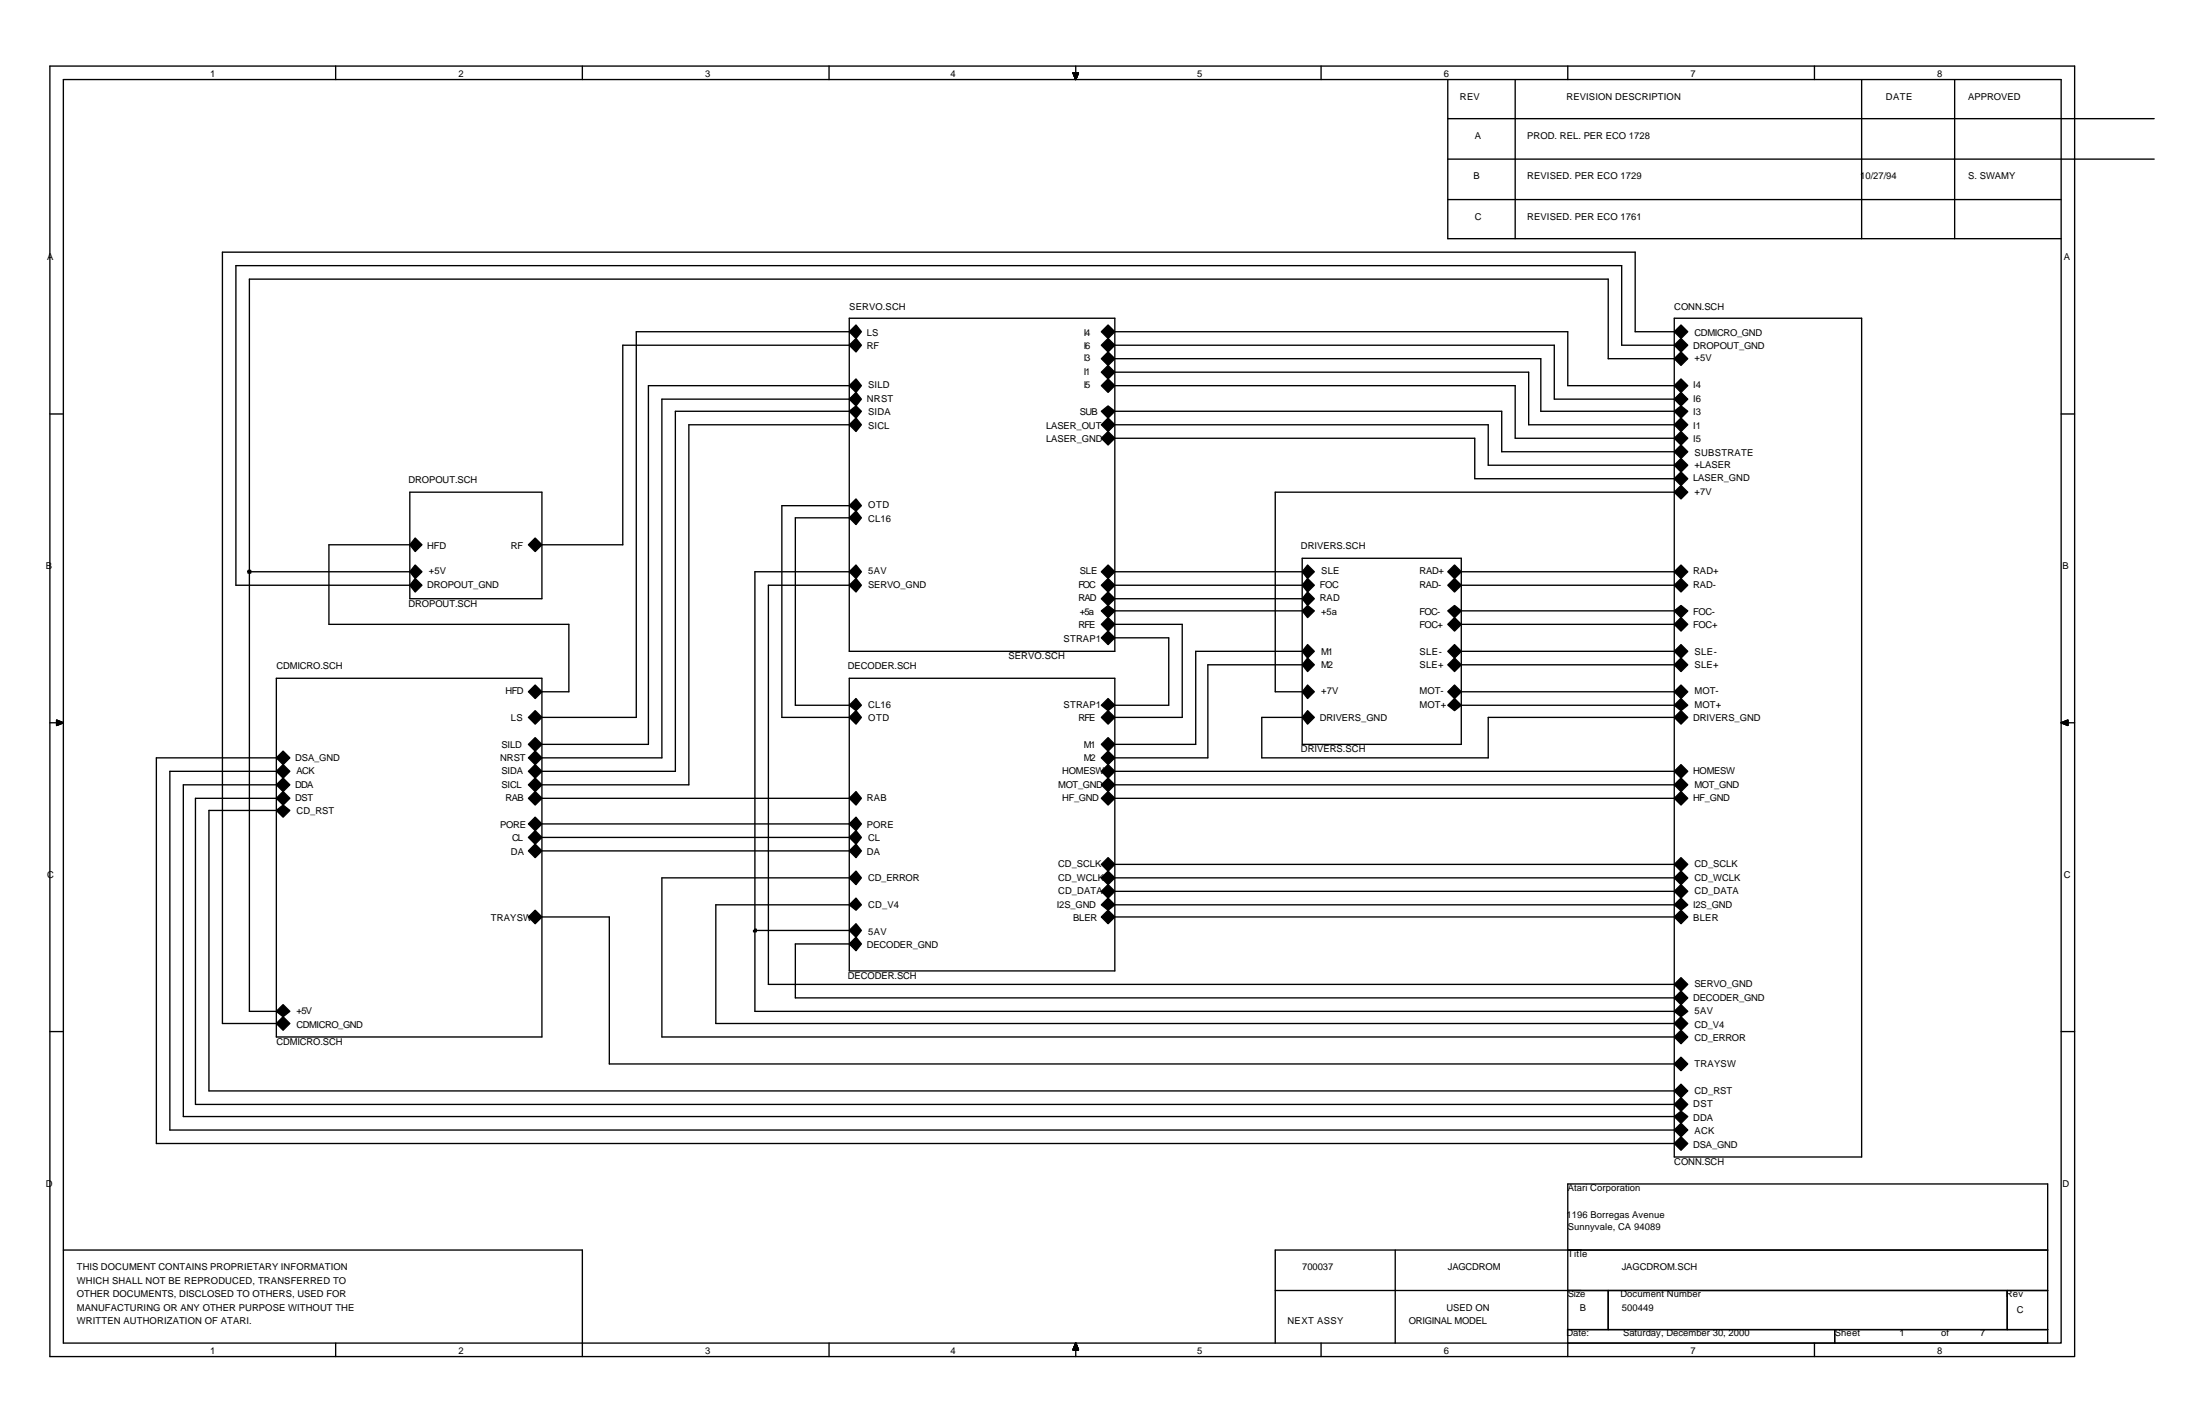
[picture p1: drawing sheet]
<svg xmlns="http://www.w3.org/2000/svg" width="432mm" height="279mm" viewBox="0 0 432 279" stroke-linecap="round" stroke-linejoin="round" font-family="sans-serif">
<g fill="none" stroke="#000" stroke-width=".26">
<path d="M9.8 13h397.4v253.2h-397.4zM12.4 15.6h392.1v247.9h-392.1zM65.9 13v2.6M114.3 13v2.6M162.7 13v2.6M211.1 13v2.6M259.3 13v2.6M284.2 15.6v31.2h120.3M297.4 15.6v31.2M307.7 13v2.6M356.1 13v2.6M365.4 15.6v31.2"/>
<path d="M383.6 15.6v31.2M284.2 23.3h138.6M284.2 31.2h138.6M284.2 39.2h120.3M166.7 62.4h52.1v65.4h-52.1zM166.7 75.7h-39.4v70.3h-20.9M166.7 65.1h-41.8v75.7h-18.5M166.7 67.7h-44.5v39.2h-15.8M166.7 78.3h-36.8v70.4h-23.5M218.8 65.1h88.9v10.6h20.9M218.8 67.7h86.3v10.6h23.5M218.8 70.4h83.6v10.3h26.2"/>
<path d="M218.8 73h81.2v10.3h28.6M218.8 75.7h78.6v10.3h31.2M328.6 70.4h-13v-15.6h-266.7v143.6h5.3M328.6 62.4h36.8v164.6h-36.8zM328.6 65.1h-7.7v-15.6h-277.2v151.3h10.5M328.6 67.7h-10.3v-15.6h-272v62.7h34.1M9.8 81.2h2.6M80.4 96.6h26v20.9h-26zM166.7 80.7h-34.1v70.6h-26.2M166.7 83.3h-31.5v70.7h-28.8M166.7 99.2h-13.2v41.6h13.2M218.8 80.7h75.9v7.9h33.9"/>
<path d="M218.8 83.3h73.3v8h36.5M218.8 86h70.7v7.9h39.1M328.6 96.6h-78.3v39.1h5.3M404.5 81.2h2.7M48.7 111.9h.5v.5h-.5zM48.9 112.2h31.5M80.4 106.9h-15.8v15.6h47.1v13.2h-5.3M166.7 101.6h-10.6v36.8h10.6M166.7 112.2h-18.5v86.2h180.4M166.7 114.8h-15.9v78.3h177.8M218.8 117.5h36.8M218.8 112.2h36.8"/>
<path d="M218.8 114.8h36.8M218.8 119.9h36.8M255.6 109.5h31.2v36.5h-31.2zM286.8 112.2h41.8M286.8 114.8h41.8M286.8 119.9h41.8M54.2 133.1h52.2v70.4h-52.2zM166.7 133.1h52.1v57.4h-52.1zM218.8 122.5h13.2v18.3h-13.2M218.8 125.1h10.6v13.3h-10.6M255.6 127.8h-20.9v18.2h-15.9M255.6 130.4h-18.5v18.3h-18.3"/>
<path d="M286.8 127.8h41.8M286.8 122.5h41.8M286.8 130.4h41.8M286.8 135.7h41.8M286.8 138.4h41.8M9.8 141.8h2.6M54.2 148.7h-23.5v75.7h297.9M54.2 151.3h-20.9v70.4h295.3M54.2 154h-18.2v65.1h292.6M54.2 156.6h-15.8v60.1h290.2M54.2 159h-13.2v55h287.6M106.4 156.6h60.3"/>
<path d="M218.8 151.3h109.8M218.8 154h109.8M218.8 156.6h109.8M255.6 140.8h-8v7.9h44.5v-7.9h36.5M404.5 141.8h2.7M106.4 161.7h60.3M106.4 164.3h60.3M106.4 167h60.3M106.4 179.9h13.2v28.9h209M166.7 172.2h-36.8v31.3h198.7M166.7 177.5h-26.2v23.3h188.1M218.8 169.6h109.8"/>
<path d="M218.8 172.2h109.8M218.8 174.9h109.8M218.8 177.5h109.8M218.8 179.9h109.8M148.2 182.3h.2v.5h-.5v-.2h.3zM148.2 182.6h18.5M166.7 185.2h-10.6v10.6h172.5M9.8 202.4h2.6M404.5 202.4h2.7M12.4 245.3h101.9v20.9M250.3 253.2h151.6M273.8 245.3v18.2"/>
<path d="M315.6 253.2v7.7M394 253.2v7.7M401.9 245.3h-151.6v18.2M65.9 263.5v2.7M162.7 263.5v2.7M211.1 263.5v2.7M259.3 263.5v2.7M307.7 263.5h94.2v-31.2h-94.2v33.9M307.7 260.9h94.2M356.1 263.5v2.7M360.1 260.9v2.6"/>
</g>
<g fill="#000" stroke="#000" stroke-width=".26">
<path d="M210.6 14.3h1.1l-.6 1.3z" fill-rule="evenodd"/>
<path d="M210.6 14.3h1.1l-.6 1.3z" fill-rule="evenodd"/>
<path d="M210.6 14.3h1.1l-.6 1.3z" fill-rule="evenodd"/>
<path d="M210.6 14.3h1.1l-.6 1.3z" fill-rule="evenodd"/>
<path d="M210.6 14.3h1.1l-.6 1.3z" fill-rule="evenodd"/>
<path d="M210.6 14.3h1.1l-.6 1.3z" fill-rule="evenodd"/>
<path d="M210.6 14.3h1.1l-.6 1.3z" fill-rule="evenodd"/>
<path d="M166.7 78.3l1.3-1.3 1.1 1.3-1.1 1.3z" fill-rule="evenodd"/>
<path d="M166.7 75.7l1.3-1.4 1.1 1.4-1.1 1.3z" fill-rule="evenodd"/>
<path d="M168 63.8l1.1 1.3-1.1 1.3-1.3-1.3z" fill-rule="evenodd"/>
<path d="M166.7 67.7l1.3-1.3 1.1 1.3-1.1 1.4z" fill-rule="evenodd"/>
<path d="M216.2 80.7l1.3-1.1 1.3 1.1-1.3 1.3z" fill-rule="evenodd"/>
<path d="M216.2 65.1l1.3-1.3 1.3 1.3-1.3 1.3z" fill-rule="evenodd"/>
<path d="M216.2 67.7l1.3-1.3 1.3 1.3-1.3 1.4z" fill-rule="evenodd"/>
<path d="M216.2 70.4l1.3-1.3 1.3 1.3-1.3 1.3z" fill-rule="evenodd"/>
<path d="M216.2 73l1.3-1.3 1.3 1.3-1.3 1.3z" fill-rule="evenodd"/>
<path d="M216.2 75.7l1.3-1.4 1.3 1.4-1.3 1.3z" fill-rule="evenodd"/>
<path d="M328.6 70.4l1.3-1.3 1.4 1.3-1.4 1.3z" fill-rule="evenodd"/>
<path d="M329.9 63.8l1.4 1.3-1.4 1.3-1.3-1.3z" fill-rule="evenodd"/>
<path d="M329.9 66.4l1.4 1.3-1.4 1.4-1.3-1.4z" fill-rule="evenodd"/>
<path d="M329.9 74.3l1.4 1.4-1.4 1.3-1.3-1.3z" fill-rule="evenodd"/>
<path d="M328.6 78.3l1.3-1.3 1.4 1.3-1.4 1.3z" fill-rule="evenodd"/>
<path d="M168 82l1.1 1.3-1.1 1.4-1.3-1.4z" fill-rule="evenodd"/>
<path d="M166.7 80.7l1.3-1.1 1.1 1.1-1.1 1.3z" fill-rule="evenodd"/>
<path d="M168 97.9l1.1 1.3-1.1 1.1-1.3-1.1z" fill-rule="evenodd"/>
<path d="M216.2 83.3l1.3-1.3 1.3 1.3-1.3 1.4z" fill-rule="evenodd"/>
<path d="M216.2 86l1.3-1.3 1.3 1.3-1.3 1.3z" fill-rule="evenodd"/>
<path d="M328.6 80.7l1.3-1.1 1.4 1.1-1.4 1.3z" fill-rule="evenodd"/>
<path d="M329.9 82l1.4 1.3-1.4 1.4-1.3-1.4z" fill-rule="evenodd"/>
<path d="M328.6 86l1.3-1.3 1.4 1.3-1.4 1.3z" fill-rule="evenodd"/>
<path d="M328.6 88.6l1.3-1.3 1.4 1.3-1.4 1.4z" fill-rule="evenodd"/>
<path d="M329.9 90l1.4 1.3-1.4 1.3-1.3-1.3z" fill-rule="evenodd"/>
<path d="M328.6 93.9l1.3-1.3 1.4 1.3-1.4 1.3z" fill-rule="evenodd"/>
<path d="M328.6 96.6l1.3-1.4 1.4 1.4-1.4 1.3z" fill-rule="evenodd"/>
<path d="M81.5 105.6l1.3 1.3-1.3 1.3-1.1-1.3z" fill-rule="evenodd"/>
<path d="M81.5 110.9l1.3 1.3-1.3 1.3-1.1-1.3z" fill-rule="evenodd"/>
<path d="M81.5 113.5l1.3 1.3-1.3 1.4-1.1-1.4z" fill-rule="evenodd"/>
<path d="M103.7 106.9l1.3-1.3 1.4 1.3-1.4 1.3z" fill-rule="evenodd"/>
<path d="M166.7 101.6l1.3-1.3 1.1 1.3-1.1 1.3z" fill-rule="evenodd"/>
<path d="M168 110.9l1.1 1.3-1.1 1.3-1.3-1.3z" fill-rule="evenodd"/>
<path d="M168 113.5l1.1 1.3-1.1 1.4-1.3-1.4z" fill-rule="evenodd"/>
<path d="M216.2 117.5l1.3-1.3 1.3 1.3-1.3 1.3z" fill-rule="evenodd"/>
<path d="M216.2 114.8l1.3-1.3 1.3 1.3-1.3 1.4z" fill-rule="evenodd"/>
<path d="M217.5 110.9l1.3 1.3-1.3 1.3-1.3-1.3z" fill-rule="evenodd"/>
<path d="M216.2 119.9l1.3-1.1 1.3 1.1-1.3 1.3z" fill-rule="evenodd"/>
<path d="M256.6 110.9l1.4 1.3-1.4 1.3-1-1.3z" fill-rule="evenodd"/>
<path d="M256.6 113.5l1.4 1.3-1.4 1.4-1-1.4z" fill-rule="evenodd"/>
<path d="M256.6 116.2l1.4 1.3-1.4 1.3-1-1.3z" fill-rule="evenodd"/>
<path d="M256.6 118.8l1.4 1.1-1.4 1.3-1-1.3z" fill-rule="evenodd"/>
<path d="M284.2 112.2l1.3-1.3 1.3 1.3-1.3 1.3z" fill-rule="evenodd"/>
<path d="M284.2 114.8l1.3-1.3 1.3 1.3-1.3 1.4z" fill-rule="evenodd"/>
<path d="M284.2 119.9l1.3-1.1 1.3 1.1-1.3 1.3z" fill-rule="evenodd"/>
<path d="M329.9 110.9l1.4 1.3-1.4 1.3-1.3-1.3z" fill-rule="evenodd"/>
<path d="M329.9 113.5l1.4 1.3-1.4 1.4-1.3-1.4z" fill-rule="evenodd"/>
<path d="M328.6 119.9l1.3-1.1 1.4 1.1-1.4 1.3z" fill-rule="evenodd"/>
<path d="M103.7 140.8l1.3-1.4 1.4 1.4-1.4 1.3z" fill-rule="evenodd"/>
<path d="M103.7 135.7l1.3-1.3 1.4 1.3-1.4 1.4z" fill-rule="evenodd"/>
<path d="M168 137.1l1.1 1.3-1.1 1-1.3-1z" fill-rule="evenodd"/>
<path d="M216.2 122.5l1.3-1.3 1.3 1.3-1.3 1.3z" fill-rule="evenodd"/>
<path d="M216.2 125.1l1.3-1.3 1.3 1.3-1.3 1.4z" fill-rule="evenodd"/>
<path d="M216.2 140.8l1.3-1.4 1.3 1.4-1.3 1.3z" fill-rule="evenodd"/>
<path d="M216.2 138.4l1.3-1.3 1.3 1.3-1.3 1z" fill-rule="evenodd"/>
<path d="M256.6 126.5l1.4 1.3-1.4 1.3-1-1.3z" fill-rule="evenodd"/>
<path d="M256.6 129.1l1.4 1.3-1.4 1.4-1-1.4z" fill-rule="evenodd"/>
<path d="M256.6 134.4l1.4 1.3-1.4 1.4-1-1.4z" fill-rule="evenodd"/>
<path d="M284.2 127.8l1.3-1.3 1.3 1.3-1.3 1.3z" fill-rule="evenodd"/>
<path d="M284.2 130.4l1.3-1.3 1.3 1.3-1.3 1.4z" fill-rule="evenodd"/>
<path d="M284.2 135.7l1.3-1.3 1.3 1.3-1.3 1.4z" fill-rule="evenodd"/>
<path d="M284.2 138.4l1.3-1.3 1.3 1.3-1.3 1z" fill-rule="evenodd"/>
<path d="M284.2 122.5l1.3-1.3 1.3 1.3-1.3 1.3z" fill-rule="evenodd"/>
<path d="M329.9 121.2l1.4 1.3-1.4 1.3-1.3-1.3z" fill-rule="evenodd"/>
<path d="M328.6 127.8l1.3-1.3 1.4 1.3-1.4 1.3z" fill-rule="evenodd"/>
<path d="M329.9 129.1l1.4 1.3-1.4 1.4-1.3-1.4z" fill-rule="evenodd"/>
<path d="M328.6 135.7l1.3-1.3 1.4 1.3-1.4 1.4z" fill-rule="evenodd"/>
<path d="M329.9 137.1l1.4 1.3-1.4 1-1.3-1z" fill-rule="evenodd"/>
<path d="M11.1 141.3l1.3 .5-1.3 .5z" fill-rule="evenodd"/>
<path d="M11.1 141.3l1.3 .5-1.3 .5z" fill-rule="evenodd"/>
<path d="M11.1 141.3l1.3 .5-1.3 .5z" fill-rule="evenodd"/>
<path d="M55.6 150l1.3 1.3-1.3 1.4-1.4-1.4z" fill-rule="evenodd"/>
<path d="M55.6 152.7l1.3 1.3-1.3 1.3-1.4-1.3z" fill-rule="evenodd"/>
<path d="M55.6 155.3l1.3 1.3-1.3 1.4-1.4-1.4z" fill-rule="evenodd"/>
<path d="M54.2 159l1.4-1 1.3 1-1.3 1.3z" fill-rule="evenodd"/>
<path d="M54.2 148.7l1.4-1.3 1.3 1.3-1.3 1.3z" fill-rule="evenodd"/>
<path d="M103.7 146l1.3-1.3 1.4 1.3-1.4 1.4z" fill-rule="evenodd"/>
<path d="M103.7 148.7l1.3-1.3 1.4 1.3-1.4 1.3z" fill-rule="evenodd"/>
<path d="M105 150l1.4 1.3-1.4 1.4-1.3-1.4z" fill-rule="evenodd"/>
<path d="M103.7 154l1.3-1.3 1.4 1.3-1.4 1.3z" fill-rule="evenodd"/>
<path d="M103.7 156.6l1.3-1.3 1.4 1.3-1.4 1.4z" fill-rule="evenodd"/>
<path d="M168 139.4l1.1 1.4-1.1 1.3-1.3-1.3z" fill-rule="evenodd"/>
<path d="M168 155.3l1.1 1.3-1.1 1.4-1.3-1.4z" fill-rule="evenodd"/>
<path d="M217.5 150l1.3 1.3-1.3 1.4-1.3-1.4z" fill-rule="evenodd"/>
<path d="M216.2 146l1.3-1.3 1.3 1.3-1.3 1.4z" fill-rule="evenodd"/>
<path d="M216.2 148.7l1.3-1.3 1.3 1.3-1.3 1.3z" fill-rule="evenodd"/>
<path d="M216.2 154l1.3-1.3 1.3 1.3-1.3 1.3z" fill-rule="evenodd"/>
<path d="M216.2 156.6l1.3-1.3 1.3 1.3-1.3 1.4z" fill-rule="evenodd"/>
<path d="M256.6 139.4l1.4 1.4-1.4 1.3-1-1.3z" fill-rule="evenodd"/>
<path d="M329.9 139.4l1.4 1.4-1.4 1.3-1.3-1.3z" fill-rule="evenodd"/>
<path d="M329.9 150l1.4 1.3-1.4 1.4-1.3-1.4z" fill-rule="evenodd"/>
<path d="M328.6 154l1.3-1.3 1.4 1.3-1.4 1.3z" fill-rule="evenodd"/>
<path d="M329.9 155.3l1.4 1.3-1.4 1.4-1.3-1.4z" fill-rule="evenodd"/>
<path d="M404.5 141.8l1.4-.5v1z" fill-rule="evenodd"/>
<path d="M404.5 141.8l1.4-.5v1z" fill-rule="evenodd"/>
<path d="M404.5 141.8l1.4-.5v1z" fill-rule="evenodd"/>
<path d="M103.7 179.9l1.3-1.3 1.4 1.3-1.4 1.3z" fill-rule="evenodd"/>
<path d="M103.7 161.7l1.3-1.4 1.4 1.4-1.4 1.3z" fill-rule="evenodd"/>
<path d="M103.7 164.3l1.3-1.3 1.4 1.3-1.4 1.3z" fill-rule="evenodd"/>
<path d="M103.7 167l1.3-1.4 1.4 1.4-1.4 1.3z" fill-rule="evenodd"/>
<path d="M168 160.3l1.1 1.4-1.1 1.3-1.3-1.3z" fill-rule="evenodd"/>
<path d="M168 163l1.1 1.3-1.1 1.3-1.3-1.3z" fill-rule="evenodd"/>
<path d="M166.7 167l1.3-1.4 1.1 1.4-1.1 1.3z" fill-rule="evenodd"/>
<path d="M168 170.9l1.1 1.3-1.1 1.4-1.3-1.4z" fill-rule="evenodd"/>
<path d="M168 176.2l1.1 1.3-1.1 1.1-1.3-1.1z" fill-rule="evenodd"/>
<path d="M217.5 168.3l1.3 1.3-1.3 1.3-1.3-1.3z" fill-rule="evenodd"/>
<path d="M216.2 172.2l1.3-1.3 1.3 1.3-1.3 1.4z" fill-rule="evenodd"/>
<path d="M216.2 174.9l1.3-1.3 1.3 1.3-1.3 1.3z" fill-rule="evenodd"/>
<path d="M217.5 176.2l1.3 1.3-1.3 1.1-1.3-1.1z" fill-rule="evenodd"/>
<path d="M216.2 179.9l1.3-1.3 1.3 1.3-1.3 1.3z" fill-rule="evenodd"/>
<path d="M329.9 170.9l1.4 1.3-1.4 1.4-1.3-1.4z" fill-rule="evenodd"/>
<path d="M329.9 173.6l1.4 1.3-1.4 1.3-1.3-1.3z" fill-rule="evenodd"/>
<path d="M329.9 168.3l1.4 1.3-1.4 1.3-1.3-1.3z" fill-rule="evenodd"/>
<path d="M329.9 176.2l1.4 1.3-1.4 1.1-1.3-1.1z" fill-rule="evenodd"/>
<path d="M328.6 179.9l1.3-1.3 1.4 1.3-1.4 1.3z" fill-rule="evenodd"/>
<path d="M55.6 197.1l1.3 1.3-1.3 1.1-1.4-1.1z" fill-rule="evenodd"/>
<path d="M168 181.2l1.1 1.4-1.1 1.3-1.3-1.3z" fill-rule="evenodd"/>
<path d="M166.7 185.2l1.3-1.3 1.1 1.3-1.1 1.3z" fill-rule="evenodd"/>
<path d="M328.6 195.8l1.3-1.3 1.4 1.3-1.4 1.3z" fill-rule="evenodd"/>
<path d="M329.9 197.1l1.4 1.3-1.4 1.1-1.3-1.1z" fill-rule="evenodd"/>
<path d="M328.6 193.1l1.3-1.3 1.4 1.3-1.4 1.4z" fill-rule="evenodd"/>
<path d="M54.2 200.8l1.4-1.3 1.3 1.3-1.3 1.3z" fill-rule="evenodd"/>
<path d="M328.6 200.8l1.3-1.3 1.4 1.3-1.4 1.3z" fill-rule="evenodd"/>
<path d="M329.9 202.1l1.4 1.4-1.4 1.3-1.3-1.3z" fill-rule="evenodd"/>
<path d="M329.9 212.7l1.4 1.3-1.4 1.4-1.3-1.4z" fill-rule="evenodd"/>
<path d="M328.6 219.1l1.3-1.1 1.4 1.1-1.4 1.3z" fill-rule="evenodd"/>
<path d="M328.6 216.7l1.3-1.3 1.4 1.3-1.4 1.3z" fill-rule="evenodd"/>
<path d="M328.6 208.8l1.3-1.4 1.4 1.4-1.4 1.3z" fill-rule="evenodd"/>
<path d="M329.9 220.4l1.4 1.3-1.4 1.3-1.3-1.3z" fill-rule="evenodd"/>
<path d="M329.9 223l1.4 1.4-1.4 1.3-1.3-1.3z" fill-rule="evenodd"/>
<path d="M211.1 263.5l.6 1.3h-1.1z" fill-rule="evenodd"/>
<path d="M211.1 263.5l.6 1.3h-1.1z" fill-rule="evenodd"/>
<path d="M211.1 263.5l.6 1.3h-1.1z" fill-rule="evenodd"/>
<path d="M211.1 263.5l.6 1.3h-1.1z" fill-rule="evenodd"/>
<path d="M211.1 263.5l.6 1.3h-1.1z" fill-rule="evenodd"/>
<path d="M211.1 263.5l.6 1.3h-1.1z" fill-rule="evenodd"/>
<path d="M211.1 263.5l.6 1.3h-1.1z" fill-rule="evenodd"/>
</g>
<g font-size="1.9">
<text x="41.3" y="15.1">1</text>
<text x="90" y="15.1">2</text>
<text x="138.4" y="15.1">3</text>
<text x="186.5" y="15.1">4</text>
<text x="234.9" y="15.1">5</text>
<text x="283.4" y="15.1">6</text>
<text x="331.8" y="15.1">7</text>
<text x="380.2" y="15.1">8</text>
<text x="286.5" y="19.6">REV</text>
<text x="307.4" y="19.6">REVISION DESCRIPTION</text>
<text x="370.2" y="19.6">DATE</text>
<text x="386.3" y="19.6">APPROVED</text>
<text x="289.5" y="27.3">A</text>
<text x="299.8" y="27.3">PROD. REL. PER ECO 1728</text>
<text x="289.2" y="35.2">B</text>
<text x="299.8" y="35.2">REVISED. PER ECO 1729</text>
<text x="365.1" y="35.2">10/27/94</text>
<text x="386.3" y="35.2">S. SWAMY</text>
<text x="289.5" y="43.1">C</text>
<text x="299.8" y="43.1">REVISED. PER ECO 1761</text>
<text x="9.3" y="51.1">A</text>
<text x="405.1" y="51.1">A</text>
<text x="166.7" y="60.9">SERVO.SCH</text>
<text x="170.1" y="65.9">LS</text>
<text x="212.7" y="65.9">I4</text>
<text x="328.6" y="60.9">CONN.SCH</text>
<text x="332.6" y="65.9">CDMICRO_GND</text>
<text x="170.1" y="68.5">RF</text>
<text x="212.7" y="68.5">I6</text>
<text x="212.7" y="70.9">I3</text>
<text x="332.3" y="68.5">DROPOUT_GND</text>
<text x="332.6" y="70.9">+5V</text>
<text x="170.4" y="76.2">SILD</text>
<text x="212.7" y="73.6">I1</text>
<text x="212.7" y="76.2">I5</text>
<text x="332.3" y="76.2">I4</text>
<text x="170.1" y="78.8">NRST</text>
<text x="170.4" y="81.5">SIDA</text>
<text x="211.9" y="81.5">SUB</text>
<text x="332.3" y="78.8">I6</text>
<text x="332.3" y="81.5">I3</text>
<text x="170.4" y="84.1">SICL</text>
<text x="205.3" y="84.1">LASER_OUT</text>
<text x="205.3" y="86.8">LASER_GND</text>
<text x="332.3" y="84.1">I1</text>
<text x="332.3" y="86.8">I5</text>
<text x="332.6" y="89.4">SUBSTRATE</text>
<text x="80.2" y="94.7">DROPOUT.SCH</text>
<text x="332.3" y="94.5">LASER_GND</text>
<text x="332.6" y="91.8">+LASER</text>
<text x="170.4" y="99.7">OTD</text>
<text x="332.6" y="97.1">+7V</text>
<text x="83.9" y="107.7">HFD</text>
<text x="100.3" y="107.7">RF</text>
<text x="170.4" y="102.4">CL16</text>
<text x="255.3" y="107.7">DRIVERS.SCH</text>
<text x="9" y="111.7">B</text>
<text x="84.1" y="112.7">+5V</text>
<text x="170.4" y="112.7">5AV</text>
<text x="211.9" y="112.7">SLE</text>
<text x="259.3" y="112.7">SLE</text>
<text x="278.6" y="112.7">RAD+</text>
<text x="332.3" y="112.7">RAD+</text>
<text x="404.8" y="111.7">B</text>
<text x="80.2" y="119.1">DROPOUT.SCH</text>
<text x="83.9" y="115.4">DROPOUT_GND</text>
<text x="170.4" y="115.4">SERVO_GND</text>
<text x="211.7" y="118">RAD</text>
<text x="211.7" y="115.4">FOC</text>
<text x="259" y="115.4">FOC</text>
<text x="259" y="118">RAD</text>
<text x="278.6" y="115.4">RAD-</text>
<text x="332.3" y="115.4">RAD-</text>
<text x="208.8" y="125.9">STRAP1</text>
<text x="211.7" y="123.3">RFE</text>
<text x="211.9" y="120.7">+5a</text>
<text x="259.3" y="120.7">+5a</text>
<text x="278.6" y="120.7">FOC-</text>
<text x="278.6" y="123.3">FOC+</text>
<text x="332.3" y="120.7">FOC-</text>
<text x="332.3" y="123.3">FOC+</text>
<text x="54.2" y="131.2">CDMICRO.SCH</text>
<text x="166.4" y="131.2">DECODER.SCH</text>
<text x="197.9" y="129.4">SERVO.SCH</text>
<text x="259.3" y="128.6">M1</text>
<text x="259.3" y="131">M2</text>
<text x="278.6" y="128.6">SLE-</text>
<text x="278.6" y="131">SLE+</text>
<text x="332.6" y="128.6">SLE-</text>
<text x="332.6" y="131">SLE+</text>
<text x="99.2" y="136.3">HFD</text>
<text x="259.3" y="136.3">+7V</text>
<text x="278.6" y="136.3">MOT-</text>
<text x="332.6" y="136.3">MOT-</text>
<text x="100.3" y="141.6">LS</text>
<text x="170.4" y="138.9">CL16</text>
<text x="170.4" y="141.6">OTD</text>
<text x="208.8" y="138.9">STRAP1</text>
<text x="211.7" y="141.6">RFE</text>
<text x="259" y="141.6">DRIVERS_GND</text>
<text x="278.6" y="138.9">MOT+</text>
<text x="332.3" y="141.6">DRIVERS_GND</text>
<text x="332.6" y="138.9">MOT+</text>
<text x="57.9" y="149.2">DSA_GND</text>
<text x="98.2" y="149.2">NRST</text>
<text x="98.4" y="146.8">SILD</text>
<text x="212.7" y="146.8">M1</text>
<text x="212.7" y="149.2">M2</text>
<text x="255.3" y="147.6">DRIVERS.SCH</text>
<text x="57.9" y="154.5">DDA</text>
<text x="58.2" y="151.9">ACK</text>
<text x="98.4" y="151.9">SIDA</text>
<text x="98.4" y="154.5">SICL</text>
<text x="207.7" y="154.5">MOT_GND</text>
<text x="208.5" y="151.9">HOMESW</text>
<text x="332.3" y="151.9">HOMESW</text>
<text x="332.6" y="154.5">MOT_GND</text>
<text x="57.9" y="157.2">DST</text>
<text x="58.2" y="159.8">CD_RST</text>
<text x="99.2" y="157.2">RAB</text>
<text x="170.1" y="157.2">RAB</text>
<text x="208.5" y="157.2">HF_GND</text>
<text x="332.3" y="157.2">HF_GND</text>
<text x="98.2" y="162.5">PORE</text>
<text x="100.3" y="167.7">DA</text>
<text x="100.5" y="165.1">CL</text>
<text x="170.1" y="162.5">PORE</text>
<text x="170.1" y="167.7">DA</text>
<text x="170.4" y="165.1">CL</text>
<text x="9.3" y="172.2">C</text>
<text x="170.4" y="172.8">CD_ERROR</text>
<text x="207.7" y="170.1">CD_SCLK</text>
<text x="207.7" y="172.8">CD_WCLK</text>
<text x="332.6" y="172.8">CD_WCLK</text>
<text x="332.6" y="170.1">CD_SCLK</text>
<text x="405.1" y="172.2">C</text>
<text x="170.4" y="178.1">CD_V4</text>
<text x="207.4" y="178.1">I2S_GND</text>
<text x="207.7" y="175.4">CD_DATA</text>
<text x="332.3" y="178.1">I2S_GND</text>
<text x="332.6" y="175.4">CD_DATA</text>
<text x="96.3" y="180.7">TRAYSW</text>
<text x="170.4" y="183.4">5AV</text>
<text x="210.6" y="180.7">BLER</text>
<text x="332.3" y="180.7">BLER</text>
<text x="170.1" y="186">DECODER_GND</text>
<text x="166.4" y="192.1">DECODER.SCH</text>
<text x="332.3" y="196.3">DECODER_GND</text>
<text x="332.6" y="193.7">SERVO_GND</text>
<text x="58.2" y="199">+5V</text>
<text x="58.2" y="201.6">CDMICRO_GND</text>
<text x="332.6" y="199">5AV</text>
<text x="332.6" y="201.6">CD_V4</text>
<text x="54.2" y="205.1">CDMICRO.SCH</text>
<text x="332.6" y="204.3">CD_ERROR</text>
<text x="332.6" y="209.3">TRAYSW</text>
<text x="332.6" y="214.6">CD_RST</text>
<text x="332.3" y="219.9">DDA</text>
<text x="332.3" y="217.2">DST</text>
<text x="332.3" y="225.2">DSA_GND</text>
<text x="332.6" y="222.5">ACK</text>
<text x="9" y="232.8">D</text>
<text x="307.7" y="233.6">Atari Corporation</text>
<text x="328.6" y="228.6">CONN.SCH</text>
<text x="404.8" y="232.8">D</text>
<text x="307.4" y="238.9">1196 Borregas Avenue</text>
<text x="307.7" y="241.3">Sunnyvale, CA 94089</text>
<text x="15.1" y="249.2">THIS DOCUMENT CONTAINS PROPRIETARY INFORMATION</text>
<text x="15.1" y="251.9">WHICH SHALL NOT BE REPRODUCED, TRANSFERRED TO</text>
<text x="255.6" y="249.2">700037</text>
<text x="284.2" y="249.2">JAGCDROM</text>
<text x="307.7" y="246.6">Title</text>
<text x="318.3" y="249.2">JAGCDROM.SCH</text>
<text x="15.1" y="254.5">OTHER DOCUMENTS, DISCLOSED TO OTHERS, USED FOR</text>
<text x="15.1" y="257.2">MANUFACTURING OR ANY OTHER PURPOSE WITHOUT THE</text>
<text x="283.9" y="257.2">USED ON</text>
<text x="307.7" y="254.5">Size</text>
<text x="310.1" y="257.2">B</text>
<text x="318" y="254.5">Document Number</text>
<text x="318.3" y="257.2">500449</text>
<text x="393.7" y="254.5">Rev</text>
<text x="395.8" y="257.7">C</text>
<text x="15.1" y="259.8">WRITTEN AUTHORIZATION OF ATARI.</text>
<text x="252.7" y="259.8">NEXT ASSY</text>
<text x="276.5" y="259.8">ORIGINAL MODEL</text>
<text x="307.4" y="262.2">Date:</text>
<text x="318.6" y="262.2">Saturday, December 30, 2000</text>
<text x="360.1" y="262.2">Sheet</text>
<text x="372.8" y="262.2">1</text>
<text x="381" y="262.2">of</text>
<text x="388.7" y="262.2">7</text>
<text x="41.3" y="265.6">1</text>
<text x="90" y="265.6">2</text>
<text x="138.4" y="265.6">3</text>
<text x="186.5" y="265.6">4</text>
<text x="234.9" y="265.6">5</text>
<text x="283.4" y="265.6">6</text>
<text x="331.8" y="265.6">7</text>
<text x="380.2" y="265.6">8</text>
</g>
</svg>
